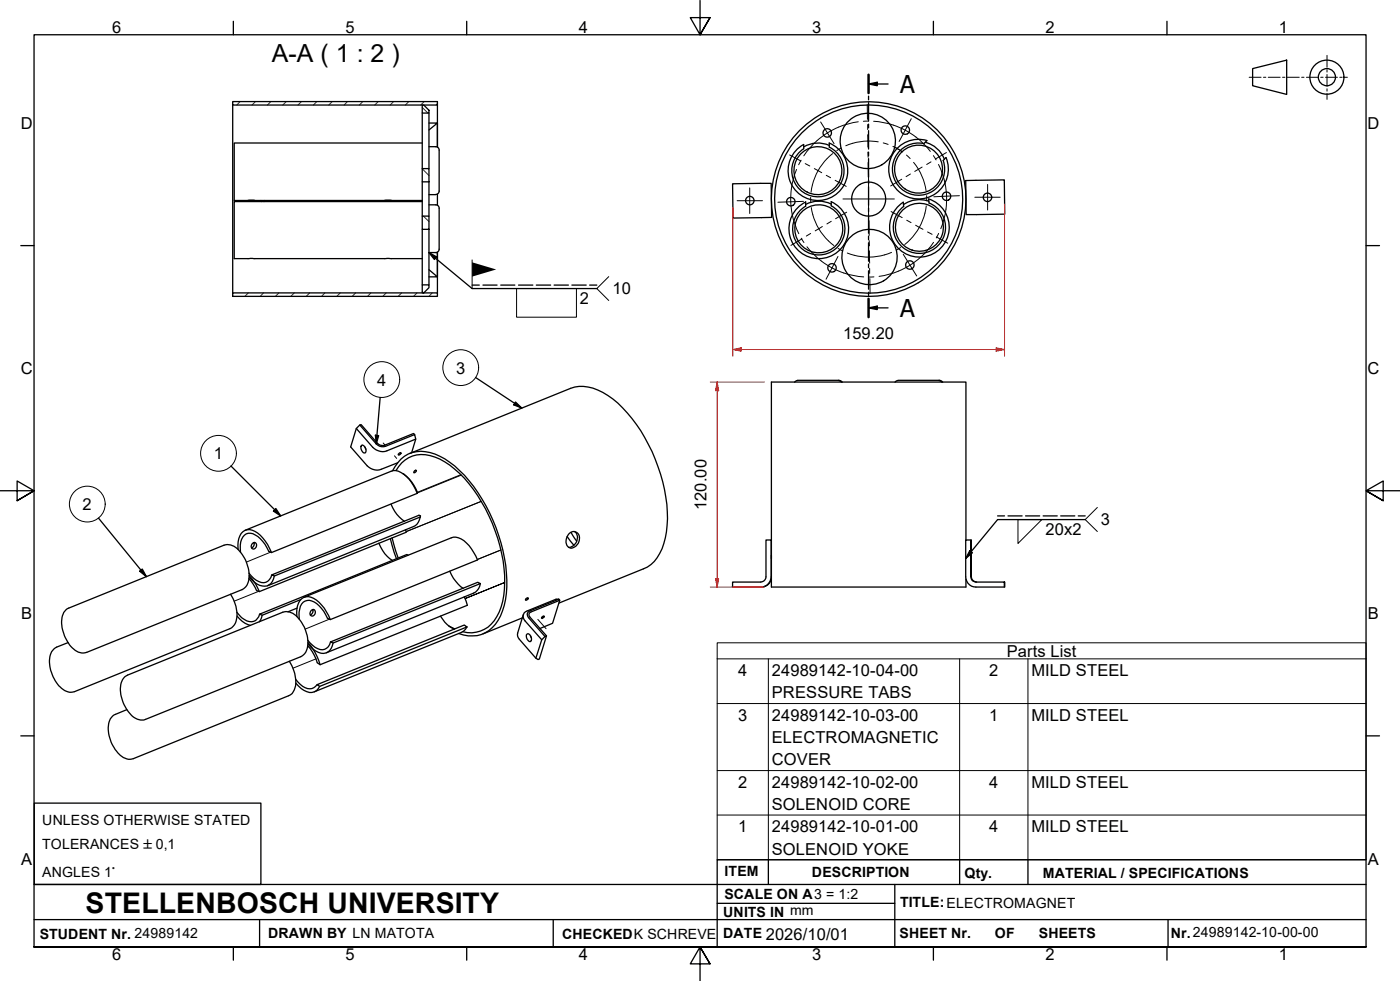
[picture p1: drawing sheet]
<svg xmlns="http://www.w3.org/2000/svg" width="410mm" height="287mm" viewBox="0 0 410 287" stroke-linecap="round" stroke-linejoin="round" font-family="sans-serif">
<!-- layer: Hatch -->
<g fill="none" stroke="#1e1e47" stroke-width=".29">
<path d="M70.3 29.7l-1 1M74.8 29.7l-1 1M79.3 29.7l-1 1M83.8 29.7l-1 1M88.3 29.7l-1.1 1M92.8 29.7l-1 1M97.3 29.7l-1 1M101.7 29.7l-.9 1M106.2 29.7l-1 1M110.7 29.7l-1 1M115.3 29.7l-1.1 1M119.7 29.7l-1 1"/>
<path d="M123.6 31.4l1.7 1.7M124.2 29.7l-1 1M128.1 30.3l-.4 .4M123.6 49.4l2 2M124 63.3l1.6 1.5M68.2 85.7l-.1 .2M72.7 85.7l-1 1.1M77.2 85.7l-1 1.1M81.7 85.7l-1.1 1.1M86.2 85.7l-1 1.1M90.7 85.7l-1 1.1M95.1 85.7l-.9 1.1"/>
<path d="M99.6 85.7l-1 1.1M104.1 85.7l-1 1.1M108.6 85.7l-1 1.1M113.1 85.7l-1 1.1M117.6 85.7l-1 1.1M122.1 85.7l-1 1.1M123.6 85.4l.4 .3M126.6 85.7l-1 1.1"/>
</g>
<!-- layer: Visible Edges(ISO) -->
<g fill="none" stroke="#000" stroke-width=".38">
<path d="M68.1 29.7h60v1h-60zM68.1 30.7v55M123.6 30.7h.5l1.5 1.6v.8h-2zM123.6 33.1v16.3M125.6 36h2.5l-2.5 2.1M125.6 33.1v16.3M128.1 30.7v12.4M72.6 58.7h2zM74.6 58.7h38M76.4 58.7l.2 .3M77.4 58.7l-.1 .3M112.6 58.7h2z"/>
<path d="M114.6 58.7h9M123.6 41.9h-55v16.8h4M123.6 59h-55v16.7h55M123.6 49.4h2v3.8h-2zM123.6 53.2v10.1M125.6 57h2M125.6 42.9h2M125.6 60h2M125.6 53.2v10.1M127.6 42.9a.98 .98 0 0 1 1 1v12.1a.99 .99 0 0 1-1 .9M127.6 60a.98 .98 0 0 1 1 .9v12.1M128.1 56.8v3.3"/>
<path d="M214.5 53.8l11.3-.1 .1 9.9-11.3 .2zM235.3 42.3a8.7 8.7 0 0 0-2.3 13.5 8.7 8.7 0 0 0 13.6-.8 8.7 8.7 0 0 0-3.8-13.1v1.2a7.7 7.7 0 0 1 2.9 11.4 7.7 7.7 0 0 1-11.8 .7 7.7 7.7 0 0 1 1.4-11.7v-1.2M235.9 59.1v1.3M242.8 42.6a8.1 8.1 0 0 0-7.5 .4M243.4 59.7a8.1 8.1 0 0 0-7.5 .1M243.4 59v1.2a7.7 7.7 0 0 1 2.3 11.6 7.7 7.7 0 0 1-11.7 .2 7.7 7.7 0 0 1 1.9-11.6M243.4 59a8.7 8.7 0 0 1 3.2 13.3 8.7 8.7 0 0 1-13.6 .2 8.7 8.7 0 0 1 2.9-13.4M270.5 42a7.6 7.6 0 0 0-9.2 7.3 7.6 7.6 0 0 0 8.8 7.8 7.6 7.6 0 0 0 6.1-10.1l.8-.9a8.7 8.7 0 0 1-6.6 12 8.7 8.7 0 0 1-10.2-9.1 8.7 8.7 0 0 1 11.2-7.9l-.9 1M270.9 41.7a8.1 8.1 0 0 1 5.6 4.9M271.9 58.2a8.7 8.7 0 0 1 4.8 12.8 8.7 8.7 0 0 1-13.6 1.8 8.7 8.7 0 0 1 1.4-13.6l.1 1.3M271.9 58.2l.1 1.2a7.7 7.7 0 0 1 3.7 11.2 7.7 7.7 0 0 1-11.7 1.6 7.7 7.7 0 0 1 .6-11.8M272 58.9a8.1 8.1 0 0 0-7.4 1"/>
<path d="M282.8 52.8l11.3-.1 .1 10-11.3 .1zM123.6 63.3h2v3.8h-2zM123.6 67.1v16.3M125.6 78.9l2.5 2.1h-2.5M125.6 73.9h2M125.6 67.1v16.3M127.8 73.9l.3 .2M128.1 73.8v11.9M128.6 72.9a.98 .98 0 0 1-1 1M68.1 85.7h60v1.1h-60zM123.6 83.4h2v.8l-1.5 1.5h-.5zM233.5 111.3h12.2"/>
<path d="M233.5 111.4l-.8 .5M245.5 111.4l.9 .5M245.8 111.4l.8 .5M262.9 111.4l-.8 .5M263 111.3h12.2M274.9 111.4l.9 .5M275.2 111.4l.8 .5M104.3 125.4l1-1 4.9 5.5a2.49 2.49 0 0 0 2.7 .7l8.5-3.4 .3 1.3-8.4 3.5a3.8 3.8 0 0 1-4.1-1zM104.3 125.4l-1.6 5.4 4.8 5.5 1.6 1.1a3.3 3.3 0 0 0 2.5 0l4.9-1.9M105.3 124.4l.4-.1 4.9 5.5 .7 .5h1.3l8.5-3.4 .3 .3M105.9 130.4a1.35 1.35 0 0 1 1.2 1.9l-.1 .2a1.35 1.35 0 0 1-1.3-1.9zM106.9 130.9l.2 .6"/>
<path d="M114.9 137.8a9.2 9.2 0 0 1 12.5-4.9 26.6 26.6 0 0 1 11.3 9.5 50.1 50.1 0 0 1 9.7 29.4 17.5 17.5 0 0 1-4.3 11.9 8.8 8.8 0 0 1-9.8 1.7M116 137.7a8.7 8.7 0 0 1 11.4-3.9 29.3 29.3 0 0 1 13.6 13.2 44.9 44.9 0 0 1 6.5 27.3 12.9 12.9 0 0 1-5.7 9.9 8.7 8.7 0 0 1-6.3 .7M116.6 133l.6-.5 .2 .2-.6 .5zM118 138.6a10.3 10.3 0 0 1 4.2 5.8M120 132.7l47.1-19a12.1 12.1 0 0 1 10.9 2.1 40.7 40.7 0 0 1 13.8 18.6 38.3 38.3 0 0 1 2.6 24.7 10.9 10.9 0 0 1-6 7.4l-24.8 10M121.5 137.7l.3-.1a.52 .52 0 0 1-.1 .6 .52 .52 0 0 1-.5 .1zM121.7 128.5l-1.2 4M74 159l.3-.2a.93 .93 0 0 1 .8 1.2 .93 .93 0 0 1-1.2 .6 1 1 0 0 1 .1-1.6zM74.4 158.8a1.21 1.21 0 0 1-.7 1.6M110.9 159l.5 1.1a8.9 8.9 0 0 0 3.5 3.9M114.3 157.7l1.8 5.8M114.5 147.6a10.5 10.5 0 0 0 3.9 5"/>
<path d="M114.8 157.4l1.8 5.9M118.7 155.1l.3 .7-43.1 17.4-.8-.3-1-1.9-1.2-1.6M122.2 144.4a9.9 9.9 0 0 0-6.3-6.7l-1.3 .2-42.8 17.3M122.2 144.4l-42.7 17.3-.8-.3a8.3 8.3 0 0 0-5.4-5.3 3 3 0 0 0-2.9 3.5v2M123.1 151.3a3.7 3.7 0 0 1-2 2.8l-42.7 17.4M166.1 157l1.9 2.6M166.6 156.2a1.81 1.81 0 0 1 2.4-.3 1.81 1.81 0 0 1 .6 2.3 2.39 2.39 0 0 1-3.1 2 2.84 2.84 0 0 1 .1-4zM167.2 155.8l1.6 2.6M168.3 155.6a2.74 2.74 0 0 1 .6 2.9 2.74 2.74 0 0 1-2.4 1.7M224.3 158.1h1.5v10.8a3.1 3.1 0 0 1-3 2.9h-8.3v-1.4h8.3a1.59 1.59 0 0 0 1.5-1.5zM225.8 158.1h.1M282.8 158.1v-46.3h-56.9v60h56.9v-2.3"/>
<path d="M284.3 158.1h-1.5v10.8a2.98 2.98 0 0 0 3 2.9h8.3M19.3 178.5l.8-.5 45.5-18.4a4.6 4.6 0 0 1 4.9 2.2 9.6 9.6 0 0 1 1.8 9.5l-1.4 1.3-45.5 18.4a5 5 0 0 1-5.7-3.2 9.2 9.2 0 0 1-1-8.5zM67.5 173.9a10 10 0 0 1 1.5 8.4l-.7 1-1 .7-45.5 18.5a4.8 4.8 0 0 1-5.3-2.7 9.5 9.5 0 0 1-1.4-9l1.5-1.4 3.3-1.3M69.3 179.2a5.2 5.2 0 0 0 5 2.7 3.1 3.1 0 0 0 1.7-2.1M69.7 160.9a5.4 5.4 0 0 1 2-5.6 4.6 4.6 0 0 1 5.3 2.2 13.8 13.8 0 0 1 2.5 4.2M72.9 167.8a5.2 5.2 0 0 0 5 2.6 3.1 3.1 0 0 0 1.7-2.1M73 168.5l1.9 2.6 1 2.1M79.6 168.3l43.1-17.5 .4 .2v.3l-42.8 17.3zM80.3 168.6a3.1 3.1 0 0 1-5.1 2.4l-2.2-2.1M87 178l-2.7 1.1M89 174.8l43.1-17.4a4.3 4.3 0 0 1 4.5 1.6l1.4 1.7 1.8 3.2-43.1 17.5-.8-.4a8.3 8.3 0 0 0-5.3-5.3 2.67 2.67 0 0 0-2.8 2.6l-.2 .9v2M91.2 178.6l.3-.2a.95 .95 0 0 1 .9 1.1 .95 .95 0 0 1-1 .9 .94 .94 0 0 1-.7-.8 .94 .94 0 0 1 .5-1z"/>
<path d="M91.6 178.4a1.21 1.21 0 0 1-.7 1.6M119.5 162.5l-.4-.2-43.1 17.5 .8 .3 11.2-4.6M131.7 167.2a11.6 11.6 0 0 0 3.9 5M136 174.7l.8 2.5-43.1 17.4-.8-.6-1.5-3.2-1.3-1.7M140.7 170.8a3.6 3.6 0 0 1-2 2.8l-43.1 17.5M153.2 179.9l-1.6 5.4a1.93 1.93 0 0 0 .5 1.8l4.8 5.6 .6 .4 .4-.2 2.1-6.8-.4 .2M153.5 179.4l.9-.6 8.4-3.4h.8l-8.5 3.4a1.14 1.14 0 0 0-.4 2l4.9 5.5-1 1-4.9-5.5a1.9 1.9 0 0 1-.2-2.4zM153.9 175.3l.7-.3a.49 .49 0 0 1-.2 .5 .49 .49 0 0 1-.5 0zM163.6 175.4l.3 .3-8.5 3.4a.87 .87 0 0 0-.3 1.5l4.9 5.5M163.9 175.7l-2.1 6.7-3.7 1.6M225.9 162.6v.9M225.9 169.5a3 3 0 0 1-3.1 2.3"/>
<path d="M284.4 162.6v.9zM285.9 170.4a1.59 1.59 0 0 1-1.5-1.5v-10.8l-.1 10.8a1.46 1.46 0 0 0 1.5 1.5h8.4v1.4l-.1-1.4M36.5 198.1l.8-.5 45.5-18.4a4.6 4.6 0 0 1 5 2.2 9.6 9.6 0 0 1 1.7 9.5l-1.4 1.3-45.5 18.4a4.8 4.8 0 0 1-5.3-2.7 9.3 9.3 0 0 1-1.4-8.9zM69.4 180.4a7.6 7.6 0 0 0 3.9 2.7M76.8 180.1l-.9 1.9M84.7 193.6a10 10 0 0 1 1.5 8.3 2.57 2.57 0 0 1-1.7 1.8l-45.4 18.4a4.8 4.8 0 0 1-5.4-2.7 9.5 9.5 0 0 1-1.4-9l1-1.1 3.8-1.6M86.6 198.8l.6 .9a4 4 0 0 0 4.7 1.6l.9-.9M86.6 200a6.1 6.1 0 0 0 4.7 2.7 2.71 2.71 0 0 0 2.3-1.8M86.9 180.5a5.4 5.4 0 0 1 2-5.6 4.6 4.6 0 0 1 5.3 2.2l.7 .9 1.8 3.4M90.1 187.4a5.2 5.2 0 0 0 5 2.7 2.73 2.73 0 0 0 1.7-2.2M90.2 188.1l2.1 2.9 1.4 3.6M96.8 187.9l43.1-17.5 .8 .4-43.2 17.4z"/>
<path d="M97.5 188.2a3.1 3.1 0 0 1-1.8 2.8 3.1 3.1 0 0 1-3.2-.4l-2.3-2.1M129 180.4l.6 .8a6.8 6.8 0 0 0 3.5 2.9l-1.7-.9M136.7 183.5l-.4 .7-1.2 .9-43.1 17.4M153 180.9l-11.6 4.7M154.3 185.6l.3-.1a1.42 1.42 0 0 1 .6 2.3l-.8-.7a1.41 1.41 0 0 1-.1-1.5zM155.3 186.1l.3 .6M158.6 187.3l-1.7 5.4M158.7 180.6l.6-.2-.6 .7-.1-.1zM92.8 200.4l43.2-17.4 .7 .5-43.1 17.4z"/>
<circle cx="242.2" cy="38.9" r="1.24"/>
<circle cx="265.1" cy="38.1" r="1.24"/>
<circle cx="219.6" cy="58.7" r="1.24"/>
<circle cx="231.6" cy="59" r="1.24"/>
<circle cx="239.5" cy="50" r="7"/>
<circle cx="254.1" cy="41.3" r="8.1"/>
<circle cx="254.3" cy="58.3" r="28.5"/>
<circle cx="254.3" cy="58.3" r="5"/>
<circle cx="254.4" cy="58.3" r="27.5"/>
<circle cx="269" cy="49.5" r="7"/>
<circle cx="277.1" cy="57.4" r="1.24"/>
<circle cx="289.1" cy="57.8" r="1.24"/>
<circle cx="239.7" cy="67" r="7"/>
<circle cx="243.6" cy="78.4" r="1.24"/>
<circle cx="254.6" cy="75.2" r="8.1"/>
<circle cx="266.4" cy="77.6" r="1.24"/>
<circle cx="269.2" cy="66.5" r="7"/>
</g>
<!-- layer: Centerline(ISO) -->
<path d="M112.2 129.7l.5 .6M115.5 133.4l.6 .8M134.9 139l-12.7 5.1M135.1 139.1l-12.9 5.2M140.9 146.8l-21.9 8.8M75.7 173.1l-7.1 2.9M79.2 161.6l-7.1 2.9M136.2 175.2l11.6-4.7-11.6 4.7M146.7 161l-6.9 2.8M92.5 192.9l-6.7 2.7M96.5 181.2l-7.2 3M157.5 181.3l2.4 2.7" fill="none" stroke="#000" stroke-width=".29"/>
<!-- layer: Symbols(ISO) -->
<path d="M210 192.9v-4.7h190v4.7M210 192.9v58.8h190v-58.8M210 192.9h190M225 192.9v58.8M281 192.9v58.8M301 192.9v58.8M210 205.9h190M210 225.6h190M210 238.6h190" fill="none" stroke="#000" stroke-width=".29"/>
<!-- layer: Section View Lines(ISO) -->
<g fill="none" stroke="#000" stroke-width=".38">
<path d="M254.3 24.6l2.6-.5v1zM254.3 21.9v5.4M254.3 28.1v1.1M254.3 30v5.4M254.3 36.3v1.1M254.3 38.2v5.4M254.3 24.6h5.7M254.3 44.5v1.1M254.3 46.4v5.4M254.3 52.7v1.1M254.3 54.7v5.4M254.3 60.9v1.1"/>
<path d="M254.3 62.9v5.4M254.3 69.1v1.1M254.3 71.1v5.4M254.3 77.3v1.1M254.3 79.3v5.4M254.3 90.1l2.6-.5v1zM254.3 85.5v1.1M254.3 87.5v5.4M254.3 90.1h5.7"/>
</g>
<path d="M254.3 21.9v5.4M254.3 87.5v5.4" fill="none" stroke="#000" stroke-width=".7"/>
<path d="M254.3 24.6l2.6-.5v1zM254.3 90.1l2.6-.5v1z" fill="#000"/>
<!-- layer: Border_0 -->
<g fill="none" stroke="#000" stroke-width=".38">
<path d="M68.3 6.2v4M136.7 6.2v4M205 .1v10.1l-2.9-5h5.8l-2.9 5 2.9-5M273.3 6.2v4M341.7 6.2v4M6.1 71.9h3.9M400 71.9h3.9M0 143.7h10l-5-2.9v5.8l5-2.9-5 2.9M410 143.7h-10l5-2.9v5.8l-5-2.9 5 2.9M6.1 215.4h3.9M400 215.4h3.9M10 277.2v-267h390v267h-390h390"/>
<path d="M68.3 277.2v3.9M136.7 277.2v3.9M273.3 277.2v3.9M341.7 277.2v3.9M207.9 282.1l-2.9-4.9 2.9 4.9h-5.8l2.9-4.9v10"/>
</g>
<!-- layer: Sketch Geometry(ISO) -->
<g fill="none" stroke="#000" stroke-width=".38">
<path d="M366.8 20.1l9.9-2.5v10l-9.9-2.5zM10 235.1h66.4v23.8h-66.4zM10 258.9h390M225 251.7v7.2M262 258.9v18.3M281 251.7v7.2M301 251.7v7.2M400 251.7h-190v25.5M10 277.2h390M10 269.2h390M76 269.2v8M162 269.2v8"/>
<path d="M210 264.4h52M342 269.2v8"/>
<circle cx="388.5" cy="22.6" r="5"/>
<circle cx="388.5" cy="22.6" r="2.51"/>
</g>
<g fill="none" stroke="#000" stroke-width=".29">
<path d="M388.6 16.2v3.5M365.8 22.6h3.5M370 22.6h.6M371.3 22.6h3.5M375.5 22.6h.7M376.9 22.6h3.5M381.1 22.6h.7M382.5 22.6h3.5M386.7 22.6h.7M388.1 22.6h3.5M388.6 20.4v.7M388.6 21.8v3.5"/>
<path d="M388.6 26v.7M388.6 27.4v1.7M392.3 22.6h.7M393.7 22.6h.8"/>
</g>
<!-- layer: Dimensions(ISO) -->
<path d="M214.6 102.3h2.4" fill="none" stroke="#f00" stroke-width=".29"/>
<path d="M214.6 102.3l2.4-.5v1z" fill="#f00"/>
<path d="M214.6 102.3l2.4-.5v1zM291.7 102.3h2.4" fill="none" stroke="#f00" stroke-width=".29"/>
<path d="M291.7 101.8l2.4 .5-2.4 .5z" fill="#f00"/>
<path d="M294.1 59.7v44.6M214.6 60.8v43.5M210 111.8v2.6M217 102.3h74.7M291.7 101.8l2.4 .5-2.4 .5z" fill="none" stroke="#f00" stroke-width=".29"/>
<!-- layer: Center Mark(ISO) -->
<g fill="none" stroke="#000" stroke-width=".29">
<path d="M240.3 35.7l3.9 6.4M253.9 30.6l.1 4.3M254.1 39.4v3.7M254.1 36.5v1.4M266.8 34.7l-3.5 6.7M215.8 58.8h7.5M219.5 55v7.5M231.2 45.4l3.3 1.7M235.3 58.9l-7.5 .3M235.8 47.9l1.3 .7M238.4 49.4l2.2 1.2M241.9 51.3l1.3 .7"/>
<path d="M244.5 52.8l3.3 1.8M246.8 58.2h15.1M254.1 44.5l.1 1.6M254.2 47.6l.1 4.3M254.3 50.8v14.9M264 52.5l-3.2 1.9M266.6 50.9l-1.3 .8M270 48.9l-2.2 1.3M272.6 47.4l-1.3 .7M277.1 44.7l-3.2 1.9M280.9 57.3l-7.5 .3M285.4 57.7h7.5"/>
<path d="M289.2 54v7.5M234.8 69.9l-3.2 1.9M237.4 68.3l-1.3 .8M240.8 66.3l-2.1 1.3M243.4 64.8l-1.3 .7M245.4 75.1l-3.5 6.6M247.9 62.1l-3.2 1.9M254.4 64.6l.1 4.3M254.5 70.4l.1 1.6M254.6 73.4v3.6M254.6 78.6v1.4M260.9 61.9l3.3 1.8"/>
<path d="M264.5 74.4l3.9 6.4M265.5 64.5l1.3 .7M268.1 65.9l2.2 1.2M271.6 67.9l1.3 .7M274.2 69.4l3.3 1.8M254.7 81.5l.1 4.4"/>
</g>
<!-- layer: Centerline(ISO) -->
<g fill="none" stroke="#000" stroke-width=".29">
<path d="M251.3 35.7a22.8 22.8 0 0 0-16 9.9M254.3 35.4l-1.5 .1M255.8 35.5l2.9 .4 2.9 .7M261.6 36.6a22.8 22.8 0 0 1 10.8 7.7M233.2 49.6a22.8 22.8 0 0 0 .7 18.8M234.6 46.9l-.7 1.3M237.4 57.8v1.5M243.8 45a17 17 0 0 0-6.3 11.3M246.3 43.3l-1.3 .8M257.2 41.5a17 17 0 0 0-9.6 1.2M258.6 41.8l1.5 .5M261.4 42.8l2.7 1.6"/>
<path d="M262.1 43.2l2.1 1.3M265.4 45.4l1.1 1M267.5 47.5a17 17 0 0 1 3.7 8.3M271.3 57.3v1.5M273.3 45.5l.8 1.3M274.8 48.1a22.8 22.8 0 0 1 .7 18.9M234.6 69.7l.8 1.3M236.3 72.2a22.8 22.8 0 0 0 16.6 8.9M237.5 60.8a17 17 0 0 0 6.7 11.1M245.4 72.7l1.3 .8M261 73.9a17 17 0 0 1-12.9 .2M263.7 72.5l-1.3 .7"/>
<path d="M271.2 60.3a17 17 0 0 1-6.3 11.3M273.4 70.9a22.8 22.8 0 0 1-16 10M274.8 68.3l-.7 1.3M255.9 81.1h-1.5"/>
</g>
<!-- layer: Symbols(ISO) -->
<g fill="none" stroke="#000" stroke-width=".38">
<path d="M125.6 73.9l2.2 1.3-.6 .8zM125.6 73.9l12.6 10.6h36.6M138.2 83.5h2.1M141.4 83.5h4.1M146.6 83.5h4.1M151.8 83.5h4.2M157 83.5h4.2M162.2 83.5h4.2M167.4 83.5h4.2M172.7 83.5h2.1M111.3 116.3l-1.1 13.6M139.3 110.5l13.5 9"/>
<path d="M150.9 117.7l1.9 1.8-2.4-1zM67.6 136.4l14.6 14.6M109.9 127.4l1 .1-.7 2.4zM28.8 151.7l14.1 17.1M80.8 148.9l1.4 2.1-2.1-1.4zM292.1 151h2M295.1 151h4.2M300.3 151h4.1M305.4 151h4.2M310.6 151h4.1M315.7 151h2.1M317.8 152.1h-25.7l-9.3 11.4"/>
<path d="M40.9 167.2l.8-.6 1.2 2.2zM284 161.2l.7 .6-1.9 1.7z"/>
</g>
<path d="M125.6 73.9l2.2 1.3-.6 .8zM138.2 76.8l7.1 2.1-7.1 2.1zM150.9 117.7l1.9 1.8-2.4-1zM109.9 127.4l1 .1-.7 2.4zM80.8 148.9l1.4 2.1-2.1-1.4zM40.9 167.2l.8-.6 1.2 2.2zM284 161.2l.7 .6-1.9 1.7z" fill="#000"/>
<g fill="none" stroke="#000" stroke-width=".29">
<path d="M138.2 76.1v8.4M151.3 84.5v8.4h17.5v-8.4M178.2 81l-3.4 3.5 3.4 3.5M298.1 152.1h7l-7 7zM321.3 148.5l-3.5 3.6 3.5 3.5"/>
<circle cx="111.8" cy="111.1" r="5.2"/>
<circle cx="134.9" cy="107.6" r="5.2"/>
<circle cx="64" cy="132.7" r="5.2"/>
<circle cx="25.6" cy="147.6" r="5.2"/>
</g>
<!-- layer: Dimensions(ISO) -->
<path d="M210 111.8l.4 2.6h-.9z" fill="#f00"/>
<path d="M210 111.8l.4 2.6h-.9zM210 169.4v2.4" fill="none" stroke="#f00" stroke-width=".29"/>
<path d="M209.5 169.4h.9l-.4 2.4z" fill="#f00"/>
<path d="M208 111.8h15.8M210 114.4v55M208 171.8h15.8M209.5 169.4h.9l-.4 2.4z" fill="none" stroke="#f00" stroke-width=".29"/>
<text font-size="8.3" x="25.1" y="267.2">STELLENBOSCH UNIVERSITY</text>
<text font-size="7.3" x="79.6" y="18.2">A-A ( 1 : 2 )</text>
<g font-size="7.2">
<text x="263.5" y="27.2">A</text>
<text x="263.5" y="92.8">A</text>
</g>
<g font-size="4.8">
<text x="32.8" y="9.7">6</text>
<text x="101.2" y="9.7">5</text>
<text x="169.5" y="9.7">4</text>
<text x="237.8" y="9.7">3</text>
<text x="306.1" y="9.7">2</text>
<text x="374.5" y="9.7">1</text>
<text x="6.1" y="37.8">D</text>
<text x="400.4" y="37.8">D</text>
<text x="169.8" y="89">2</text>
<text x="179.3" y="86.2">10</text>
<text x="246.9" y="99.3">159.20</text>
<text x="6.1" y="109.6">C</text>
<text x="110.4" y="112.9">4</text>
<text x="133.5" y="109.4">3</text>
<text x="400.4" y="109.6">C</text>
<text x="62.6" y="134.4">1</text>
<text x="24.2" y="149.4">2</text>
<text x="206.9" y="149.3" transform="rotate(-90 206.9 149.3)">120.00</text>
<text x="322.3" y="153.8">3</text>
<text x="306.1" y="156.6">20x2</text>
<text x="6.2" y="181.3">B</text>
<text x="400.5" y="181.3">B</text>
<text x="216.2" y="197.9">4</text>
<text x="226" y="197.9">24989142-10-04-00</text>
<text x="289.6" y="197.9">2</text>
<text x="294.8" y="192.3">Parts List</text>
<text x="302" y="197.9">MILD STEEL</text>
<text x="226" y="204.4">PRESSURE TABS</text>
<text x="216.2" y="211">3</text>
<text x="226" y="211">24989142-10-03-00</text>
<text x="289.6" y="211">1</text>
<text x="302" y="211">MILD STEEL</text>
<text x="226" y="217.5">ELECTROMAGNETIC</text>
<text x="226" y="224">COVER</text>
<text x="216.2" y="230.6">2</text>
<text x="226" y="230.6">24989142-10-02-00</text>
<text x="289.6" y="230.6">4</text>
<text x="302" y="230.6">MILD STEEL</text>
<text x="226" y="237.1">SOLENOID CORE</text>
<text x="216.2" y="243.6">1</text>
<text x="226" y="243.6">24989142-10-01-00</text>
<text x="289.6" y="243.6">4</text>
<text x="302" y="243.7">MILD STEEL</text>
<text x="226" y="250.1">SOLENOID YOKE</text>
<text x="6.2" y="253.1">A</text>
<text x="400.5" y="253.1">A</text>
<text x="224.2" y="275.2">2026/10/01</text>
<text x="32.8" y="281.1">6</text>
<text x="101.2" y="281.1">5</text>
<text x="169.5" y="281.1">4</text>
<text x="237.8" y="281.1">3</text>
<text x="306.1" y="281.1">2</text>
<text x="374.5" y="281.1">1</text>
</g>
<g font-size="4.1">
<text x="12.4" y="241.5">UNLESS OTHERWISE STATED</text>
<text x="12.4" y="248.4">TOLERANCES ±0,1</text>
<text x="12.4" y="256.6">ANGLES 1°</text>
<text x="212.2" y="256.5">ITEM</text>
<text x="237.7" y="256.7">DESCRIPTION</text>
<text x="282.4" y="256.9">Qty.</text>
<text x="305.4" y="256.9">MATERIAL / SPECIFICATIONS</text>
<text x="212.1" y="263">SCALE ON A3 = 1:2</text>
<text x="211.8" y="268.4">UNITS IN mm</text>
<text x="263.5" y="265.6">TITLE:ELECTROMAGNET</text>
<text x="11.6" y="274.8">STUDENT Nr. 24989142</text>
<text x="78.5" y="274.6">DRAWN BY LN MATOTA</text>
<text x="164.6" y="274.8">CHECKEDK SCHREVE</text>
<text x="211.8" y="274.6">DATE</text>
<text x="263.4" y="274.6">SHEET Nr.</text>
<text x="291.3" y="274.6">OF</text>
<text x="304.2" y="274.6">SHEETS</text>
<text x="342.8" y="274.5">Nr.24989142-10-00-00</text>
</g>
</svg>
